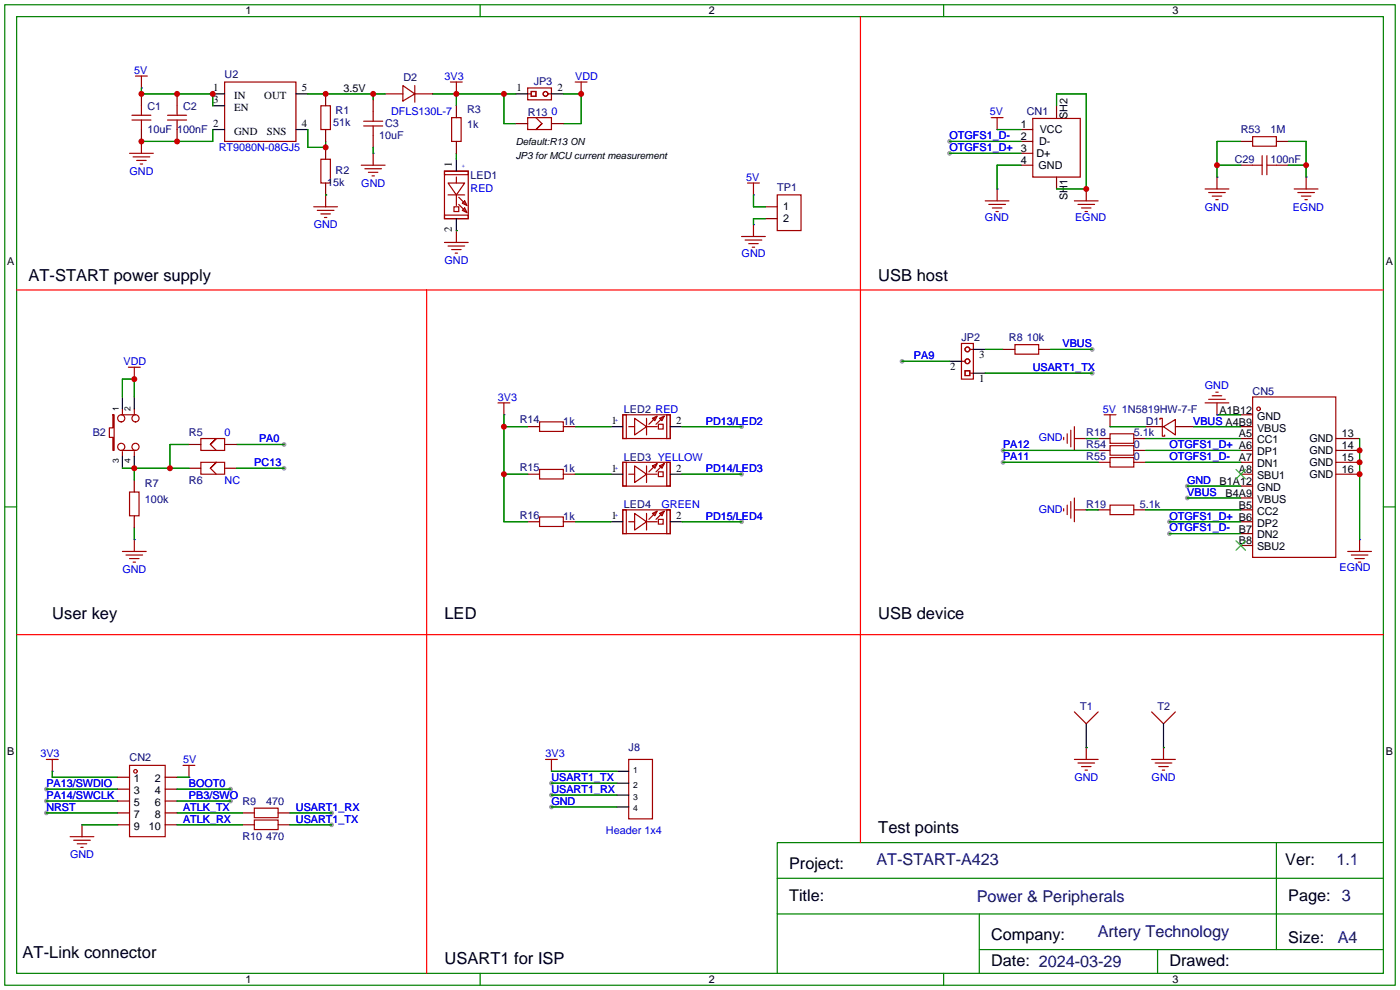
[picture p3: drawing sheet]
<svg xmlns="http://www.w3.org/2000/svg" width="299mm" height="212mm" viewBox="0 0 299 212" stroke-linecap="round" stroke-linejoin="round" font-family="sans-serif">
<g fill="#999">
<circle cx="9.9" cy="168.7" r=".51"/>
<circle cx="9.9" cy="171.2" r=".51"/>
<circle cx="9.9" cy="173.7" r=".51"/>
<circle cx="117.9" cy="167.4" r=".51"/>
<circle cx="117.9" cy="169.9" r=".51"/>
<circle cx="117.9" cy="172.5" r=".51"/>
<circle cx="70.9" cy="173.7" r=".51"/>
<circle cx="70.9" cy="176.3" r=".51"/>
<circle cx="253.7" cy="106.4" r=".51"/>
<circle cx="253.7" cy="103.9" r=".51"/>
<circle cx="158.5" cy="91.2" r=".51"/>
<circle cx="158.5" cy="101.3" r=".51"/>
<circle cx="158.5" cy="111.5" r=".51"/>
<circle cx="49.3" cy="168.7" r=".51"/>
<circle cx="60.7" cy="95" r=".51"/>
<circle cx="202.9" cy="30.2" r=".51"/>
<circle cx="202.9" cy="32.8" r=".51"/>
<circle cx="249.9" cy="111.5" r=".51"/>
<circle cx="249.9" cy="114" r=".51"/>
<circle cx="49.3" cy="171.2" r=".51"/>
<circle cx="214.4" cy="96.3" r=".51"/>
<circle cx="214.4" cy="98.8" r=".51"/>
<circle cx="60.7" cy="100.1" r=".51"/>
<circle cx="192.8" cy="77.2" r=".51"/>
<circle cx="233.4" cy="74.7" r=".51"/>
<circle cx="233.4" cy="79.8" r=".51"/>
</g>
<g fill="none" stroke="#a10000" stroke-width=".25">
<path d="M29 16.3h2.5M30.2 16.3v2.5M48 17.5h15.2v12.7h-15.2zM86.1 18.3l2.5 1.8-2.5 1.5zM88.6 18.3v3.5M96.3 17.5h2.5M97.5 17.5v2.6M112.8 18.8h5.1v2.5h-5.1zM113.5 19.6h1.1v1h-1.1zM122.9 17.5h2.6M124.2 17.5v2.6M27.7 32.8h5.1"/>
<path d="M28.2 25.7h4.1M28.2 24.6h4.1M28.4 33.5h3.6M29.2 34.3h2M30 35.1h.5M30.2 22.6v2M30.2 25.7v2M30.2 30.2v2.6M35.8 25.7h4.1M35.8 24.6h4.1M37.8 22.6v2M37.8 25.7v2"/>
<path d="M68.6 34h2v5.1h-2zM68.6 22.6h2v5.1h-2zM77.2 35.3h5.1M77.7 26.9h4.1M77.7 25.9h4.1M78 36.1h3.5M78.7 36.8h2.1M79.5 37.6h.5M79.8 23.9v2M79.8 26.9v2.1M79.8 32.8v2.5M95 36.6h5.1v10.1h-5.1z"/>
<path d="M95 36.6h5.1v.7h-5.1zM95.8 39.1h3.5l-1.8 2.6zM96.5 25.1h2.1v5.1h-2.1zM97.5 37.8v1.3M112.8 25.1h5.1v2.6h-5.1zM112.8 20.1h.7M114.6 25.1l1.2 1.3M115.8 26.4l-1.2 1.3 1.2-1.3M117.1 20.1h.8M159.8 39.1h2.5M161 39.1v2.6M211.8 25.1h2.6"/>
<path d="M213.1 25.1v2.6M220.7 25.3h10.2v12.5h-10.2zM260.1 37.8v2.6M267.7 29.2h5.1v2h-5.1zM267.7 35.3h2M269.7 33.3v4M270.8 35.3h2M270.8 33.3v4M279.1 37.8v2.6M67.1 44.2h5M67.8 45h3.6M68.6 45.7h2"/>
<path d="M69.3 46.5h.5M69.6 41.7v2.5M95 46h5.1v.7h-5.1zM95 51.8h5.1M95.8 52.6h3.5M95.8 41.7h3.5M96.5 53.3h2.1M97 44.2h1v1h-1zM97.3 54.1h.5M97.5 41.7v2.2M97.5 49.3v2.5M98 42.2l1.6 1.5"/>
<path d="M98 43.7l1.6 1.5M98.8 43.4l.5-.5 .5 1zM99.3 44.4l.5 1.1-1-.5zM158.5 50.5h5.1M159.3 51.3h3.5M160 52.1h2.1M160.8 52.8h.5M161 48v2.5M166.1 41.7h5.1v7.6h-5.1zM210.6 42.9h5M211.3 43.7h3.6M212.1 44.4h2"/>
<path d="M212.9 45.2h.5M213.1 40.4v2.5M229.6 42.9h5.1M230.4 43.7h3.5M231.1 44.4h2.1M231.9 45.2h.5M232.2 40.4v2.5M257.6 40.4h5M258.3 41.1h3.6M259.1 41.9h2M259.8 42.7h.5M276.6 40.4h5.1"/>
<path d="M277.4 41.1h3.5M278.1 41.9h2.1M278.9 42.7h.5M27.4 78.5h2.6M28.7 78.5v2.5M205.5 73.4h2.5v7.6h-2.5zM205.5 77.2h.7M206.2 79.2h1.1v1.1h-1.1zM207.3 79.8h.7M207.3 74.7h.7M216.9 73.7h5.1v2h-5.1zM24.1 88.6h.3v7.7h-.3v-2.8h-.7v-2.1h.7z"/>
<path d="M25.9 88.6h3.1M25.9 96.3h3.1M26.2 87.4v1M26.2 96.5v1M28.7 87.4v1M28.7 96.5v1M42.9 98.8h5.1v2.5h-5.1zM42.9 93.7h5.1v2.6h-5.1zM45 95l1.2-1.3-1.2 1.3M45 95l1.2 1.3M106.4 86.1h2.6M107.7 86.1v2.5"/>
<path d="M115.3 90.2h5.1v2h-5.1zM133.1 88.6h10.2v5.1h-10.2zM133.1 88.6h.8v5.1h-.8zM133.1 98.8h10.2v5.1h-10.2zM133.1 98.8h.8v5.1h-.8zM134.4 91.2h1.2M135.6 89.4l2.6 1.8-2.6 1.8zM135.6 99.6l2.6 1.7-2.6 1.8zM138.2 89.4v3.6M138.2 99.6v3.5M138.2 91.2h2.3M139.4 89.4l1.1-.5-.5 1z"/>
<path d="M139.4 99.6l1.1-.5-.5 1zM140.2 89.2l-1.5 1.5M140.2 99.3l-1.5 1.5M140.7 90.7h1v1h-1zM141 89.4l1-.5-.5 1zM141 99.6l1-.5-.5 1zM141.7 89.2l-1.5 1.5M141.7 99.3l-1.5 1.5M142.5 88.6h.8v5.1h-.8zM142.5 98.8h.8v5.1h-.8zM227.3 93.5v.5M228.1 92.7v2"/>
<path d="M228.9 91.9v3.6M229.6 91.2v5.1M229.6 93.7h2.6M236 88.6h2.5M237.2 92.7h5.1v2h-5.1zM237.2 95.2h5.1v2.1h-5.1zM237.2 97.8h5.1v2h-5.1zM237.2 88.6v2.6M247.9 89.7v-.3h.5v3.8h.5v-.2M248.7 91.2l2.5-1.5v3.3zM257.6 86.1h5M258.3 85.3h3.6"/>
<path d="M259.1 84.6h2M259.8 83.8h.5M260.1 86.1v2.5M267.7 84.8h17.8v34.3h-17.8zM26.2 117.9h5M26.9 118.6h3.6M27.7 105.2h2v5h-2zM27.7 119.4h2M28.7 115.3v2.6M45 100.1l1.2-1.3-1.2 1.3M45 100.1l1.2 1.2M115.3 100.3h5.1v2.1h-5.1z"/>
<path d="M115.3 110.5h5.1v2h-5.1zM133.1 109h10.2v5h-10.2zM133.1 109h.8v5h-.8zM134.4 111.5h1.2M134.4 101.3h1.2M135.6 109.7l2.6 1.8-2.6 1.8zM138.2 109.7v3.6M138.2 111.5h2.3M138.2 101.3h2.3M139.4 109.7l1.1-.5-.5 1zM140.2 109.5l-1.5 1.5M140.7 111h1v1h-1z"/>
<path d="M140.7 100.8h1v1.1h-1zM141 109.7l1-.5-.5 1zM141.7 109.5l-1.5 1.5M142.5 109h.8v5h-.8zM227.3 108.7v.5M228.1 107.9v2.1M228.9 107.2v3.5M229.6 109h2.6M229.6 106.4v5.1M237.2 107.9h5.1v2.1h-5.1zM288 117.9h5.1M288.8 118.6h3.6"/>
<path d="M289.6 119.4h2M290.6 115.3v2.6M28.4 120.1h.6M290.3 120.1h.5M229.6 152.1l2.6 2.6 2.5-2.6M232.2 159.8v2.5M246.1 152.1l2.6 2.6 2.5-2.6M248.7 159.8v2.5M9.9 162.3h2.5M11.2 162.3v2.5M15 178.8h5.1M15.7 179.6h3.6"/>
<path d="M17.5 176.3v2.5M27.7 163.6h7.6v15.2h-7.6zM39.1 163.6h2.6M40.4 163.6v2.5M54.4 172.7h5v2.1h-5zM54.4 175.3h5v2h-5zM116.6 162.3h2.5M117.9 162.3v2.5M134.4 162.3h5v12.7h-5zM229.6 162.3h5.1M230.4 163.1h3.5M231.1 163.8h2.1"/>
<path d="M231.9 164.6h.5M246.1 162.3h5.1M246.9 163.1h3.5M247.6 163.8h2.1M248.4 164.6h.5M16.5 180.3h2M17.3 181.1h.5"/>
<circle cx="116.6" cy="20.1" r=".51"/>
<circle cx="206.8" cy="77.2" r=".51"/>
<circle cx="206.8" cy="74.7" r=".51"/>
<circle cx="25.9" cy="89.4" r=".76"/>
<circle cx="25.9" cy="95.5" r=".76"/>
<circle cx="29" cy="89.4" r=".76"/>
<circle cx="29" cy="95.5" r=".76"/>
<circle cx="269" cy="87.4" r=".38"/>
<circle cx="29" cy="164.8" r=".38"/>
</g>
<g fill="none" stroke="#00f" stroke-width=".25">
<path d="M30.2 18.8h.1M30.2 30.2h.1M79.8 32.8h.1M97.5 20.1h.1M124.2 20.1h.1M213.1 27.7h.1M260.1 37.8h.1M279.1 37.8h.1M69.6 41.7h.1M97.5 49.3h.1M161 48h.1M161 41.7h.1"/>
<path d="M213.1 40.4h.1M232.2 40.4h.1M28.7 81h.1M107.7 88.6h.1M232.2 93.7h.1M237.2 91.2h.1M260.1 88.6h.1M28.7 115.3h.1M232.2 109h.1M290.6 115.3h.1M232.2 159.8h.1M248.7 159.8h.1"/>
<path d="M11.2 164.8h.1M17.5 176.3h.1M40.4 166.1h.1M117.9 164.8h.1"/>
</g>
<g fill="none" stroke="#008000" stroke-width=".25">
<path d="M1 1h297.2v209.6h-297.2zM3.6 3.6h292.1v204.4h-292.1zM102.6 1v2.6M201.7 1v2.6M1 108.3h2.6M295.7 108.3h2.5M209.3 195.3v12.7M272.8 180.1v22.8M295.7 195.3h-129.6v12.7M295.7 187.7h-129.6v7.6M295.7 180.1h-129.6v7.6M102.6 208v2.6"/>
<path d="M201.7 208v2.6M209.3 202.9h86.4M247.4 202.9v5.1"/>
</g>
<path d="M183.9 3.6v176.5M3.6 62h292.1M91.2 62v146M3.6 135.6h292.1" fill="none" stroke="#f00" stroke-width=".25"/>
<g fill="none" stroke="#000" stroke-width=".25">
<path d="M45.5 20.1h2.5M45.5 27.7h2.5M45.5 22.6h2.5M63.2 20.1h2.6M63.2 27.7h2.6M97.5 34v2.6M110.2 20.1h2.6M117.9 20.1h2.5M97.5 46.7v2.6M202.9 77.2h2.6M208 79.8h2.6M208 74.7h2.6"/>
<path d="M26.2 84.8v2.6M26.2 97.5v2.6M28.7 84.8v2.6M28.7 97.5v2.6M130.6 91.2h2.5M143.3 91.2h2.5M130.6 111.5h2.5M130.6 101.3h2.5M143.3 111.5h2.5M143.3 101.3h2.5M232.2 154.7v5.1M248.7 154.7v5.1"/>
<path d="M131.8 164.8h2.6M131.8 167.4h2.6M131.8 169.9h2.6M131.8 172.5h2.6"/>
</g>
<g fill="none" stroke="#008700" stroke-width=".25">
<path d="M30.2 18.8v1.3h15.3v2.5M45.5 27.7v2.5h-15.3M65.8 27.7v3.8h3.8v-1.3M65.8 20.1h16.5M79.8 20.1v1.2M79.8 31.5v1.3M92.5 20.1h17.7M97.5 20.1v2.5M97.5 32.8v1.2M107.7 20.1v6.3h2.5M120.4 20.1h3.8v6.3h-3.8M202.9 30.2h15.3"/>
<path d="M202.9 32.8h15.3M213.1 27.7h5.1M218.2 35.3h-5.1v5.1M225.8 22.6v-2.5h6.4v20.3h-6.4M260.1 35.3h5.1M265.2 30.2h-5.1v7.6M275.3 35.3h3.8M275.3 30.2h3.8v7.6M69.6 41.7h.1M97.5 49.3h.1M161 41.7v2.5h2.6M163.6 46.7h-2.6v1.3"/>
<path d="M192.8 77.2h10.1M210.6 74.7h3.8M210.6 79.8h22.8M224.5 74.7h8.9M26.2 84.8v-3.8h2.5v3.8M40.4 95h-4.1v5.1M50.5 95h10.2M107.7 88.6v22.9h5.1M107.7 91.2h5.1M122.9 91.2h7.7M145.8 91.2h12.7M214.4 96.3h20.3"/>
<path d="M214.4 98.8h20.3M232.2 93.7h2.5M237.2 91.2h7.7M244.9 93.7h20.3M244.9 96.3h20.3M244.9 98.8h20.3M255 91.2h10.2M260.1 88.6h5.1M290.6 93.7v21.6M26.2 100.1h14.2M28.7 100.1v2.5M28.7 112.8v2.5"/>
<path d="M50.5 100.1h10.2M107.7 101.3h5.1M122.9 101.3h7.7M122.9 111.5h7.7M145.8 101.3h12.7M145.8 111.5h12.7M232.2 109h2.5M244.9 109h20.3M249.9 111.5h15.3M249.9 114h15.3M253.7 106.4h11.5M253.7 103.9h11.5"/>
<path d="M232.2 159.8h.1M248.7 159.8h.1M9.9 168.7h15.2M9.9 171.2h15.2M9.9 173.7h15.2M11.2 164.8v1.3h13.9M17.5 176.3h7.6M37.8 166.1h2.6M37.8 168.7h11.5M37.8 171.2h11.5M37.8 173.7h14M37.8 176.3h14"/>
<path d="M62 173.7h8.9M62 176.3h8.9M117.9 164.8h13.9M117.9 167.4h13.9M117.9 169.9h13.9M117.9 172.5h13.9"/>
</g>
<g fill="none" stroke="#870000" stroke-width=".25">
<path d="M30.2 20.1v2.5M30.2 27.7v2.5M37.8 20.1v2.5M37.8 27.7v2.5M69.6 20.1v2.5M69.6 27.7v2.5M69.6 31.5v2.5M69.6 39.1v2.6M79.8 21.3v2.6M79.8 29v2.5M82.3 20.1h3.8M88.6 20.1h3.9"/>
<path d="M97.5 22.6v2.5M97.5 30.2v2.6M110.2 26.4h2.6M117.9 26.4h2.5M218.2 35.3h2.5M218.2 30.2h2.5M218.2 27.7h2.5M218.2 32.8h2.5M225.8 22.6v2.5M225.8 37.8v2.6M265.2 35.3h2.5M265.2 30.2h2.5"/>
<path d="M272.8 35.3h2.5M272.8 30.2h2.5M163.6 44.2h2.5M163.6 46.7h2.5M214.4 74.7h2.5M222 74.7h2.5M40.4 95h2.5M48 95h2.5M112.8 91.2h2.5M120.4 91.2h2.5M234.7 98.8h2.5M234.7 96.3h2.5"/>
<path d="M234.7 93.7h2.5M242.3 98.8h2.6M242.3 96.3h2.6M242.3 93.7h2.6M244.9 91.2h3.8M251.2 91.2h3.8M265.2 91.2h2.5M265.2 98.8h2.5M265.2 96.3h2.5M265.2 93.7h2.5M265.2 88.6h2.5M285.5 98.8h5.1"/>
<path d="M285.5 96.3h5.1M285.5 93.7h5.1M28.7 102.6v2.6M28.7 110.2v2.6M40.4 100.1h2.5M48 100.1h2.5M112.8 101.3h2.5M112.8 111.5h2.5M120.4 101.3h2.5M120.4 111.5h2.5M234.7 109h2.5M242.3 109h2.6"/>
<path d="M265.2 101.3h2.5M265.2 111.5h2.5M265.2 116.6h2.5M265.2 114h2.5M265.2 109h2.5M265.2 106.4h2.5M265.2 103.9h2.5M285.5 101.3h5.1M25.1 173.7h2.6M25.1 176.3h2.6M25.1 166.1h2.6M25.1 168.7h2.6"/>
<path d="M25.1 171.2h2.6M35.3 173.7h2.5M35.3 176.3h2.5M35.3 166.1h2.5M35.3 168.7h2.5M35.3 171.2h2.5M51.8 173.7h2.6M51.8 176.3h2.6M59.4 173.7h2.6M59.4 176.3h2.6"/>
</g>
<path d="M264.2 115.6l2 2M264.2 100.3l2 2.1M266.2 115.6l-2 2M266.2 100.3l-2 2.1" fill="none" stroke="#3c3" stroke-width=".25"/>
<g fill="#c00">
<circle cx="28.7" cy="81" r=".63"/>
<circle cx="69.6" cy="31.5" r=".63"/>
<circle cx="97.5" cy="20.1" r=".63"/>
<circle cx="107.7" cy="20.1" r=".63"/>
<circle cx="124.2" cy="20.1" r=".63"/>
<circle cx="79.8" cy="20.1" r=".63"/>
<circle cx="69.6" cy="20.1" r=".63"/>
<circle cx="107.7" cy="101.3" r=".63"/>
<circle cx="107.7" cy="91.2" r=".63"/>
<circle cx="290.6" cy="96.3" r=".63"/>
<circle cx="290.6" cy="98.8" r=".63"/>
<circle cx="290.6" cy="101.3" r=".63"/>
<circle cx="279.1" cy="35.3" r=".63"/>
<circle cx="260.1" cy="35.3" r=".63"/>
<circle cx="37.8" cy="30.2" r=".63"/>
<circle cx="30.2" cy="30.2" r=".63"/>
<circle cx="232.2" cy="40.4" r=".63"/>
<circle cx="45.5" cy="20.1" r=".63"/>
<circle cx="37.8" cy="20.1" r=".63"/>
<circle cx="30.2" cy="20.1" r=".63"/>
<circle cx="36.3" cy="100.1" r=".63"/>
<circle cx="28.7" cy="100.1" r=".63"/>
</g>
<g font-size="3.5">
<text x="6.1" y="60">AT-START power supply</text>
<text x="187.7" y="60">USB host</text>
<text x="11.2" y="132.4">User key</text>
<text x="95" y="132.4">LED</text>
<text x="187.7" y="132.4">USB device</text>
<text x="187.7" y="178.1">Test points</text>
<text x="168.7" y="185.7">Project:</text>
<text x="274.7" y="184.9">Ver:</text>
<text x="168.7" y="192.6">Title:</text>
<text x="275.3" y="192.6">Page: 3</text>
<text x="211.8" y="201">Company:</text>
<text x="275.3" y="201.4">Size:</text>
<text x="4.8" y="204.8">AT-Link connector</text>
<text x="95" y="206.1">USART1 for ISP</text>
<text x="211.8" y="206.5">Date: 2024-03-29</text>
<text x="249.9" y="206.5">Drawed:</text>
</g>
<g font-size="3.5" fill="#000080">
<text x="187.3" y="184.9">AT-START-A423</text>
<text x="285.6" y="184.9">1.1</text>
<text x="208.8" y="192.9">Power &amp; Peripherals</text>
<text x="234.6" y="200.2">Artery Technology</text>
<text x="285.9" y="201.4">A4</text>
</g>
<g font-size="2.3">
<text x="52.4" y="3">1</text>
<text x="151.5" y="3">2</text>
<text x="250.6" y="3">3</text>
<text x="45.6" y="19.6">1</text>
<text x="45.6" y="22.1">3</text>
<text x="50" y="21.2">IN</text>
<text x="50" y="23.7">EN</text>
<text x="56.5" y="21.2">OUT</text>
<text x="64.5" y="19.6">5</text>
<text x="73.4" y="19.6">3.5V</text>
<text x="110.4" y="19.6">1</text>
<text x="119.1" y="19.6">2</text>
<text x="45.6" y="27.2">2</text>
<text x="50" y="28.8">GND</text>
<text x="57" y="28.8">SNS</text>
<text x="64.5" y="27.2">4</text>
<text x="218.2" y="27.5">1</text>
<text x="218.2" y="30">2</text>
<text x="222.2" y="28.5">VCC</text>
<text x="228.1" y="25.4" transform="rotate(-90 228.1 25.4)">SH2</text>
<text x="96.6" y="35.8" transform="rotate(-90 96.6 35.8)">1</text>
<text x="218.2" y="32.5">3</text>
<text x="218.2" y="35.1">4</text>
<text x="221.5" y="33.6">D+</text>
<text x="222.1" y="31">D-</text>
<text x="221.9" y="36.1">GND</text>
<text x="167.4" y="45">1</text>
<text x="167.4" y="47.5">2</text>
<text x="228.1" y="42.8" transform="rotate(-90 228.1 42.8)">SH1</text>
<text x="96.6" y="49.6" transform="rotate(-90 96.6 49.6)">2</text>
<text x="1.5" y="56.6">A</text>
<text x="296.2" y="56.6">A</text>
<text x="209.3" y="76.6">3</text>
<text x="203.1" y="79.1">2</text>
<text x="209.3" y="81.7">1</text>
<text x="260.7" y="88.4">A1B12</text>
<text x="268.7" y="89.7">GND</text>
<text x="130.7" y="90.7">1</text>
<text x="144.5" y="90.7">2</text>
<text x="264.8" y="93.5">A5</text>
<text x="268.7" y="94.8">CC1</text>
<text x="268.7" y="92.2">VBUS</text>
<text x="279.9" y="94.5">GND</text>
<text x="286.8" y="93.5">13</text>
<text x="130.7" y="100.8">1</text>
<text x="144.5" y="100.8">2</text>
<text x="264.8" y="101.1">A8</text>
<text x="264.8" y="98.6">A7</text>
<text x="268.7" y="99.8">DN1</text>
<text x="268.7" y="97.3">DP1</text>
<text x="279.9" y="99.6">GND</text>
<text x="279.9" y="97.1">GND</text>
<text x="286.8" y="101.1">16</text>
<text x="286.8" y="98.6">15</text>
<text x="286.8" y="96">14</text>
<text x="260.7" y="103.7">B1A12</text>
<text x="261.9" y="106.2">B4A9</text>
<text x="268.7" y="107.5">VBUS</text>
<text x="268.7" y="104.9">GND</text>
<text x="268.7" y="102.4">SBU1</text>
<text x="279.9" y="102.1">GND</text>
<text x="130.7" y="111">1</text>
<text x="144.5" y="111">2</text>
<text x="264.8" y="113.8">B7</text>
<text x="264.8" y="108.7">B5</text>
<text x="268.7" y="112.5">DP2</text>
<text x="268.7" y="110">CC2</text>
<text x="264.8" y="116.4">B8</text>
<text x="268.7" y="117.6">SBU2</text>
<text x="268.7" y="115.1">DN2</text>
<text x="1.5" y="161.4">B</text>
<text x="296.2" y="161.4">B</text>
<text x="28.6" y="167.2">1</text>
<text x="33.1" y="167.2">2</text>
<text x="28.6" y="169.7">3</text>
<text x="28.6" y="172.2">5</text>
<text x="33.1" y="172.2">6</text>
<text x="33.1" y="169.7">4</text>
<text x="28.6" y="174.8">7</text>
<text x="28.6" y="177.3">9</text>
<text x="31.8" y="177.3">10</text>
<text x="33.1" y="174.8">8</text>
<text x="52.4" y="210">1</text>
<text x="151.5" y="210">2</text>
<text x="250.6" y="210">3</text>
</g>
<g font-size="2.3" fill="#00f">
<text x="28.7" y="15.8">5V</text>
<text x="95" y="17.1">3V3</text>
<text x="122.9" y="17.1">VDD</text>
<text x="83.6" y="24.7">DFLS130L-7</text>
<text x="117.9" y="24.7">0</text>
<text x="202.9" y="29.8">OTGFS1_D-</text>
<text x="211.6" y="24.7">5V</text>
<text x="46.7" y="32.3">RT9080N-08GJ5</text>
<text x="202.9" y="32.3">OTGFS1_D+</text>
<text x="27.7" y="37.4">GND</text>
<text x="77.2" y="39.9">GND</text>
<text x="100.6" y="41.1">RED</text>
<text x="159.5" y="38.7">5V</text>
<text x="210.5" y="47.3">GND</text>
<text x="229.8" y="47.2">EGND</text>
<text x="257.5" y="45">GND</text>
<text x="276.3" y="45">EGND</text>
<text x="67.1" y="48.8">GND</text>
<text x="95" y="56.4">GND</text>
<text x="158.5" y="54.9">GND</text>
<text x="195.3" y="76.8">PA9</text>
<text x="227.1" y="74.2">VBUS</text>
<text x="26.4" y="78">VDD</text>
<text x="220.7" y="79.3">USART1_TX</text>
<text x="257.5" y="83.1">GND</text>
<text x="106.4" y="85.6">3V3</text>
<text x="235.7" y="88.2">5V 1N5819HW-7-F</text>
<text x="48" y="93.3">0</text>
<text x="55.4" y="94.5">PA0</text>
<text x="150.9" y="90.7">PD13/LED2</text>
<text x="214.4" y="95.8">PA12</text>
<text x="222" y="94.3">GND</text>
<text x="249.9" y="95.8">OTGFS1_D+ A6</text>
<text x="255" y="90.7">VBUS A4B9</text>
<text x="54.4" y="99.6">PC13</text>
<text x="150.9" y="100.9">PD14/LED3</text>
<text x="214.4" y="98.3">PA11</text>
<text x="249.9" y="98.3">OTGFS1_D-</text>
<text x="48" y="103.4">NC</text>
<text x="253.7" y="103.4">GND</text>
<text x="253.7" y="106">VBUS</text>
<text x="141.4" y="108.7">GREEN</text>
<text x="150.9" y="111">PD15/LED4</text>
<text x="222" y="109.5">GND</text>
<text x="249.9" y="111">OTGFS1_D+ B6</text>
<text x="249.9" y="113.6">OTGFS1_D-</text>
<text x="26.2" y="122.5">GND</text>
<text x="286.3" y="122.1">EGND</text>
<text x="8.6" y="161.8">3V3</text>
<text x="116.6" y="161.8">3V3</text>
<text x="39.1" y="163.1">5V</text>
<text x="117.9" y="166.9">USART1_TX</text>
<text x="229.6" y="166.9">GND</text>
<text x="246.1" y="166.9">GND</text>
<text x="9.9" y="168.2">PA13/SWDIO</text>
<text x="9.9" y="173.3">NRST</text>
<text x="9.9" y="170.7">PA14/SWCLK</text>
<text x="39.1" y="173.3">ATLK_TX</text>
<text x="40.4" y="168.2">BOOT0</text>
<text x="40.4" y="170.7">PB3/SWO</text>
<text x="63.2" y="173.3">USART1_RX</text>
<text x="117.9" y="169.5">USART1_RX</text>
<text x="117.9" y="172">GND</text>
<text x="39.1" y="175.8">ATLK_RX</text>
<text x="63.2" y="175.8">USART1_TX</text>
<text x="129.5" y="178.2">Header 1x4</text>
<text x="15" y="183.4">GND</text>
</g>
<g font-size="2.3" fill="#000080">
<text x="48" y="16.7">U2</text>
<text x="86.2" y="17.3">D2</text>
<text x="31.5" y="23.4">C1</text>
<text x="39.1" y="23.4">C2</text>
<text x="114.1" y="18.2">JP3</text>
<text x="31.5" y="28.5">10uF</text>
<text x="37.8" y="28.5">100nF</text>
<text x="71.2" y="27">51k</text>
<text x="71.7" y="24.5">R1</text>
<text x="81" y="29.8">10uF</text>
<text x="82.3" y="27.2">C3</text>
<text x="99.8" y="24.2">R3</text>
<text x="99.8" y="27.5">1k</text>
<text x="112.8" y="24.7">R13</text>
<text x="219.5" y="24.7">CN1</text>
<text x="265.2" y="28.5">R53</text>
<text x="271.5" y="28.5">1M</text>
<text x="263.9" y="34.8">C29</text>
<text x="271.5" y="34.8">100nF</text>
<text x="69.9" y="39.7">15k</text>
<text x="71.7" y="37.2">R2</text>
<text x="100.6" y="38.3">LED1</text>
<text x="166.1" y="40.8">TP1</text>
<text x="205.5" y="73">JP2</text>
<text x="215.6" y="72.9">R8</text>
<text x="219.5" y="72.9">10k</text>
<text x="133.4" y="88.3">LED2 RED</text>
<text x="267.7" y="84.3">CN5</text>
<text x="19.8" y="93.3">B2</text>
<text x="40.4" y="93.3">R5</text>
<text x="111.1" y="90.5">R14</text>
<text x="120.4" y="90.7">1k</text>
<text x="232.2" y="93.3">R18</text>
<text x="232.2" y="95.8">R54</text>
<text x="242.3" y="93.3">5.1k</text>
<text x="242.3" y="95.8">0</text>
<text x="244.9" y="90.7">D1</text>
<text x="111.1" y="100.7">R15</text>
<text x="120.4" y="100.9">1k</text>
<text x="133.4" y="98.5">LED3 YELLOW</text>
<text x="232.2" y="98.3">R55</text>
<text x="242.3" y="98.3">0</text>
<text x="31" y="104.2">R7</text>
<text x="31" y="107.5">100k</text>
<text x="40.4" y="103.4">R6</text>
<text x="111.1" y="110.8">R16</text>
<text x="120.4" y="111">1k</text>
<text x="133.4" y="108.7">LED4</text>
<text x="232.2" y="108.5">R19</text>
<text x="243.6" y="108.5">5.1k</text>
<text x="230.9" y="151.7">T1</text>
<text x="247.4" y="151.7">T2</text>
<text x="134.4" y="160.5">J8</text>
<text x="27.7" y="162.6">CN2</text>
<text x="51.8" y="172">R9</text>
<text x="56.9" y="172">470</text>
<text x="51.8" y="179.6">R10</text>
<text x="56.9" y="179.6">470</text>
</g>
<g font-size="2.1">
<text x="110.2" y="33.9">JP3 for MCU current measurement</text>
<text x="110.2" y="31.1">Default:R13 ON</text>
</g>
<g font-size="1.8">
<text x="25.4" y="87.9" transform="rotate(-90 25.4 87.9)">1</text>
<text x="27.9" y="87.9" transform="rotate(-90 27.9 87.9)">2</text>
<text x="25.4" y="99" transform="rotate(-90 25.4 99)">3</text>
<text x="27.9" y="99" transform="rotate(-90 27.9 99)">4</text>
<text x="135.3" y="165.3">1</text>
<text x="135.3" y="168.3">2</text>
<text x="135.3" y="170.9">3</text>
<text x="135.3" y="173.4">4</text>
</g>
<g font-size="1.4" fill="#00f">
<text x="99.4" y="35.8" transform="rotate(-90 99.4 35.8)">+</text>
<text x="131.3" y="90.2">+</text>
<text x="131.3" y="100.4">+</text>
<text x="131.3" y="110.5">+</text>
</g>
</svg>
